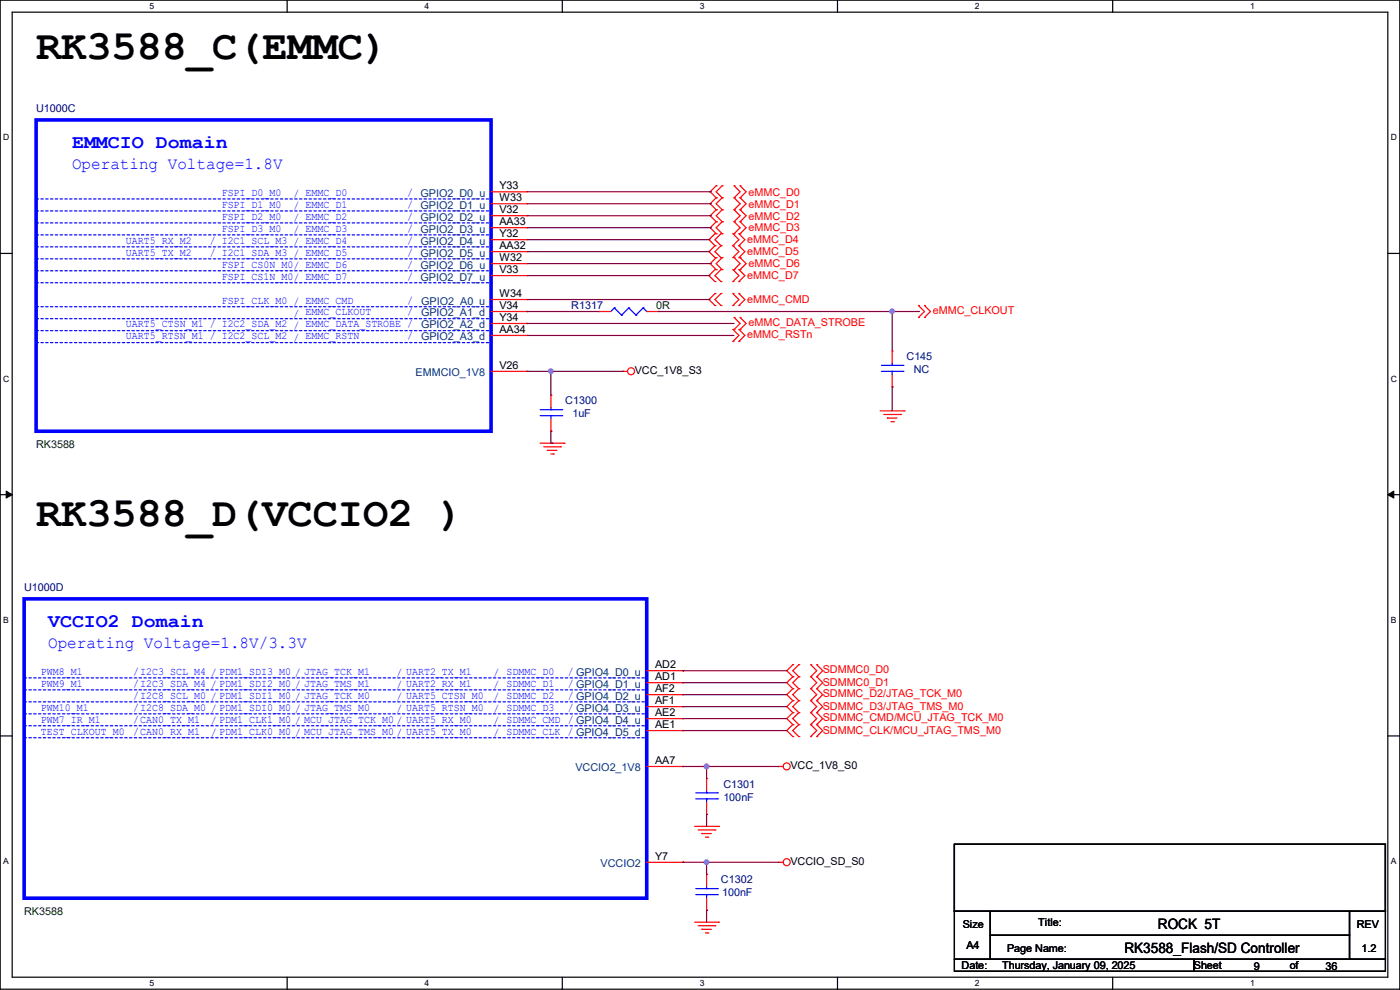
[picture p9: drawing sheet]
<svg xmlns="http://www.w3.org/2000/svg" width="297mm" height="210mm" viewBox="0 0 297 210" stroke-linecap="round" stroke-linejoin="round" font-family="sans-serif">
<path d="M0 0h297v209.8h-297zM2.6 2.6h291.8v204.7h-291.8z" fill="none" stroke="#000" stroke-width=".25"/>
<g fill="#fff">
<path d="M31.7 .3h1v2h-1z"/>
<path d="M31.7 207.6h1v1.9h-1z"/>
</g>
<path d="M60.9 0v2.6M60.9 207.3v2.5" fill="none" stroke="#000" stroke-width=".25"/>
<g fill="#fff">
<path d="M90.1 .3h1v2h-1z"/>
<path d="M90.1 207.6h1v1.9h-1z"/>
</g>
<path d="M119.3 0v2.6M119.3 207.3v2.5" fill="none" stroke="#000" stroke-width=".25"/>
<g fill="#fff">
<path d="M148.5 .3h.9v2h-.9z"/>
<path d="M148.5 207.6h.9v1.9h-.9z"/>
</g>
<path d="M177.7 0v2.6M177.7 207.3v2.5" fill="none" stroke="#000" stroke-width=".25"/>
<g fill="#fff">
<path d="M206.8 .3h1v2h-1z"/>
<path d="M206.8 207.6h1v1.9h-1z"/>
</g>
<path d="M236.1 0v2.6M236.1 207.3v2.5" fill="none" stroke="#000" stroke-width=".25"/>
<g fill="#fff">
<path d="M265.2 .3h1v2h-1z"/>
<path d="M265.2 207.6h1v1.9h-1z"/>
<path d="M.7 28.2h1.2v1.9h-1.2z"/>
<path d="M295.1 28.2h1.2v1.9h-1.2z"/>
<path d="M.7 79.3h1.2v2h-1.2z"/>
<path d="M295.1 79.3h1.2v2h-1.2z"/>
</g>
<path d="M0 53.8h2.6M294.4 53.8h2.6" fill="none" stroke="#000" stroke-width=".25"/>
<g fill="#fff">
<path d="M.7 130.5h1.2v2h-1.2z"/>
<path d="M295.1 130.5h1.1v2h-1.1z"/>
</g>
<path d="M0 104.9h2.6M294.4 104.9h2.6" fill="none" stroke="#000" stroke-width=".25"/>
<path d="M1.3 104.2l1.3 .7-1.3 .8zM294.4 104.9l1.3-.7v1.5z" fill="#000" stroke="#000" stroke-width=".21"/>
<g fill="#fff">
<path d="M.7 181.7h1.2v2h-1.2z"/>
<path d="M295.1 181.7h1.1v2h-1.1z"/>
</g>
<path d="M0 156.1h2.6M294.4 156.1h2.6M202.5 179.1h91.4v14.2h-91.4zM202.5 193.3h7.6v10.2h-7.6zM210.1 193.3h76.2v5.1h-76.2zM210.1 198.4h76.2v5.1h-76.2zM286.3 193.3h7.6v10.2h-7.6zM202.5 203.5h50.8v2.5h-50.8zM253.3 203.5h40.6v2.5h-40.6z" fill="none" stroke="#000" stroke-width=".25"/>
<g fill="none" stroke="#f00" stroke-width=".25">
<path d="M151.9 39.4h.1M151.9 39.4l-1.2 1.3 1.2 1.3M153.2 39.4h.1M153.2 39.4l-1.3 1.3 1.3 1.3M155.7 39.4h.1M155.7 39.4l1.3 1.3-1.3 1.3M157 39.4h.1M157 39.4l1.3 1.3-1.3 1.3M104.2 45.8h7.6M104.2 58.5h7.6M104.2 55.9h7.6M104.2 43.2h7.6"/>
<path d="M104.2 50.8h7.6M104.2 40.7h7.6M104.2 53.4h7.6M104.2 48.3h7.6M111.8 45.8h.1M111.8 58.5h.1M111.8 55.9h.1M111.8 43.2h.1M111.8 50.8h.1M111.8 40.7h.1M111.8 53.4h.1M111.8 48.3h.1"/>
<path d="M151.7 57.2h.1M151.7 59.7h.1M151.7 52.1h.1M151.7 54.7h.1M151.7 49.6h.1M151.7 57.2l-1.3 1.3 1.3 1.2M151.7 52.1l-1.3 1.3 1.3 1.3M151.7 49.6l-1.3 1.2 1.3 1.3M151.9 42h.1M151.9 44.5h.1M151.9 47h.1M151.9 49.6h.1"/>
<path d="M151.9 54.7h.1M151.9 57.2h.1M151.9 42l-1.2 1.2 1.2 1.3M151.9 47l-1.2 1.3 1.2 1.3M151.9 44.5l-1.2 1.3 1.2 1.2M151.9 54.7l-1.2 1.2 1.2 1.3M153 59.7h.1M153 57.2h.1M153 54.7h.1M153 52.1h.1M153 49.6h.1M153 57.2l-1.3 1.3 1.3 1.2"/>
<path d="M153 52.1l-1.3 1.3 1.3 1.3M153 49.6l-1.3 1.2 1.3 1.3M153.2 44.5h.1M153.2 42h.1M153.2 49.6h.1M153.2 47h.1M153.2 57.2h.1M153.2 54.7h.1M153.2 42l-1.3 1.2 1.3 1.3M153.2 47l-1.3 1.3 1.3 1.3M153.2 44.5l-1.3 1.3 1.3 1.2M153.2 54.7l-1.3 1.2 1.3 1.3"/>
<path d="M155.5 59.7h.1M155.5 57.2h.1M155.5 54.7h.1M155.5 52.1h.1M155.5 49.6h.1M155.5 52.1l1.3 1.3-1.3 1.3M155.5 57.2l1.3 1.3-1.3 1.2M155.5 49.6l1.3 1.2-1.3 1.3M155.7 44.5h.1M155.7 42h.1M155.7 49.6h.1M155.7 47h.1"/>
<path d="M155.7 57.2h.1M155.7 54.7h.1M155.7 47l1.3 1.3-1.3 1.3M155.7 42l1.3 1.2-1.3 1.3M155.7 44.5l1.3 1.3-1.3 1.2M155.7 54.7l1.3 1.2-1.3 1.3M156.8 59.7h.1M156.8 57.2h.1M156.8 54.7h.1M156.8 52.1h.1M156.8 49.6h.1M156.8 49.6l1.2 1.2-1.2 1.3"/>
<path d="M156.8 57.2l1.2 1.3-1.2 1.2M156.8 52.1l1.2 1.3-1.2 1.3M157 44.5h.1M157 42h.1M157 49.6h.1M157 47h.1M157 57.2h.1M157 54.7h.1M157 42l1.3 1.2-1.3 1.3M157 54.7l1.3 1.2-1.3 1.3M157 47l1.3 1.3-1.3 1.3M157 44.5l1.3 1.3-1.3 1.2"/>
<path d="M104.2 78.8h7.6M104.2 66.1h7.6M104.2 63.5h7.6M104.2 68.6h7.6M104.2 71.2h7.6M111.8 78.8h.1M111.8 66.1h.1M111.8 63.5h.1M111.8 68.6h.1M111.8 71.2h.1M127 66.1h.1M127 66.1h2.6"/>
<path d="M132.1 78.8h.1M132.1 78.8h1M137.2 66.1h2.5M139.7 66.1h.1M151.7 62.3h.1M151.7 64.8h.1M151.7 62.3l-1.3 1.2 1.3 1.3M153 64.8h.1M153 62.3h.1M153 62.3l-1.3 1.2 1.3 1.3M155.5 72.4h.1M155.5 69.9h.1"/>
<path d="M155.5 64.8h.1M155.5 62.3h.1M155.5 69.9l1.3 1.3-1.3 1.2M155.5 62.3l1.3 1.2-1.3 1.3M155.7 69.9h.1M155.7 67.4h.1M155.7 67.4l1.3 1.2-1.3 1.3M156.8 72.4h.1M156.8 69.9h.1M156.8 64.8h.1M156.8 62.3h.1M156.8 69.9l1.2 1.3-1.2 1.2"/>
<path d="M156.8 62.3l1.2 1.2-1.2 1.3M157 69.9h.1M157 67.4h.1M157 67.4l1.3 1.2-1.3 1.3M189.3 74.5h.1M189.3 74.5v2.5M189.3 79.5v2.6M194.9 67.4h.1M194.9 64.8h.1M194.9 64.8l1.2 1.3-1.2 1.3M196.1 67.4h.1M196.1 64.8h.1"/>
<path d="M196.1 64.8l1.3 1.3-1.3 1.3M114.6 94h5.1M115.4 94.8h3.5M116.1 95.5h.1M116.1 95.5h2.1M116.9 83.9h.1M116.9 91.5h.1M116.9 96.3h.5M116.9 83.9v2.5M116.9 88.9v2.6M117.4 96.3h.1M118.9 94.8h.1"/>
<path d="M119.7 94h.1M186.7 87.2h5.1M187.5 87.9h3.6M188.3 88.7h.1M188.3 88.7h2M189 89.5h.5M189.3 82.1h.1M189.5 89.5h.1M191.1 87.9h.1M191.8 87.2h.1M137.2 147.4h7.6M137.2 149.9h7.6"/>
<path d="M137.2 152.4h7.6M137.2 155h7.6M137.2 142.3h7.6M137.2 144.8h7.6M144.8 147.4h.1M144.8 149.9h.1M144.8 152.4h.1M144.8 155h.1M144.8 142.3h.1M144.8 144.8h.1M168.2 141h.1M168.2 143.6h.1"/>
<path d="M168.2 146.1h.1M168.2 148.6h.1M168.2 151.2h.1M168.2 153.7h.1M168.2 156.3h.1M168.2 141l-1.3 1.3 1.3 1.3M168.2 148.6l-1.3 1.3 1.3 1.3M168.2 143.6l-1.3 1.2 1.3 1.3M168.2 151.2l-1.3 1.2 1.3 1.3M168.2 146.1l-1.3 1.3 1.3 1.2M168.2 153.7l-1.3 1.3 1.3 1.3M169.5 143.6h.1"/>
<path d="M169.5 141h.1M169.5 146.1h.1M169.5 148.6h.1M169.5 151.2h.1M169.5 153.7h.1M169.5 156.3h.1M169.5 141l-1.3 1.3 1.3 1.3M169.5 146.1l-1.3 1.3 1.3 1.2M169.5 143.6l-1.3 1.2 1.3 1.3M169.5 148.6l-1.3 1.3 1.3 1.3M169.5 151.2l-1.3 1.2 1.3 1.3M169.5 153.7l-1.3 1.3 1.3 1.3"/>
<path d="M172 143.6h.1M172 141h.1M172 146.1h.1M172 148.6h.1M172 151.2h.1M172 153.7h.1M172 156.3h.1M172 141l1.3 1.3-1.3 1.3M172 148.6l1.3 1.3-1.3 1.3M172 143.6l1.3 1.2-1.3 1.3M172 151.2l1.3 1.2-1.3 1.3M172 146.1l1.3 1.3-1.3 1.2"/>
<path d="M172 153.7l1.3 1.3-1.3 1.3M173.3 143.6h.1M173.3 141h.1M173.3 146.1h.1M173.3 148.6h.1M173.3 151.2h.1M173.3 153.7h.1M173.3 156.3h.1M173.3 141l1.2 1.3-1.2 1.3M173.3 151.2l1.2 1.2-1.2 1.3M173.3 143.6l1.2 1.2-1.2 1.3M173.3 153.7l1.2 1.3-1.2 1.3"/>
<path d="M173.3 146.1l1.2 1.3-1.2 1.2M173.3 148.6l1.2 1.3-1.2 1.3M137.2 162.6h7.6M144.8 162.6h.1M147.4 175.3h5M148.1 176.1h3.6M148.9 176.8h.1M148.9 176.8h2M149.6 177.6h.6M149.9 165.1h.1M149.9 172.8h.1M149.9 165.1v2.6"/>
<path d="M149.9 170.2v2.6M150.2 177.6h.1M151.7 176.1h.1M152.4 175.3h.1M165.1 162.6h.1M165.1 162.6h1.1M137.2 182.9h7.6M144.8 182.9h.1M147.4 195.6h5M148.1 196.4h3.6M148.9 197.1h.1M148.9 197.1h2"/>
<path d="M149.6 197.9h.6M149.9 185.5h.1M149.9 193.1h.1M149.9 185.5v2.5M149.9 190.5v2.6M150.2 197.9h.1M151.7 196.4h.1M152.4 195.6h.1M165.1 182.9h.1M165.1 182.9h1.1"/>
<circle cx="133.9" cy="78.8" r=".74"/>
<circle cx="166.9" cy="162.6" r=".74"/>
<circle cx="166.9" cy="182.9" r=".74"/>
</g>
<path d="M7.7 25.4h96.5v66.1h-96.5zM5.1 127h132.1v63.5h-132.1z" fill="none" stroke="#00f" stroke-width=".76"/>
<g fill="none" stroke="#00f" stroke-width=".25" stroke-dasharray=".5 .5">
<path d="M7.7 60h96.5M7.7 47.3h96.5M7.7 44.7h96.5M7.7 57.4h96.5M7.7 54.9h96.5M7.7 52.4h96.5M7.7 42.2h96.5M7.7 49.8h96.5M104.2 60h.1M104.2 47.3h.1M104.2 44.7h.1M104.2 57.4h.1"/>
<path d="M104.2 54.9h.1M104.2 52.4h.1M104.2 42.2h.1M104.2 49.8h.1M7.7 65.1h96.5M7.7 72.7h96.5M7.7 67.6h96.5M7.7 70.1h96.5M104.2 65.1h.1M104.2 72.7h.1M104.2 67.6h.1M104.2 70.1h.1"/>
<path d="M5.1 151.4h131.8M5.1 154h131.8M5.1 148.9h131.8M5.1 146.3h131.8M5.1 156.5h131.8M5.1 143.8h131.8M136.9 151.4h.1M136.9 154h.1M136.9 148.9h.1M136.9 146.3h.1M136.9 156.5h.1M136.9 143.8h.1"/>
</g>
<g fill="none" stroke="#00f" stroke-width=".25">
<path d="M130.3 65.3h.1M130.3 65.3l-.7 .8M130.3 65.3l1.6 1.5M131.9 66.8h.1M133.4 65.3h.1M133.4 65.3l-1.5 1.5M133.4 65.3l1.5 1.5M134.9 66.8h.1M136.4 65.3h.1M136.4 65.3l-1.5 1.5M136.4 65.3l.8 .8M137.2 66.1h.1"/>
<path d="M187 78.8h4.6M187 77.5h4.6M189.3 77.5h.1M189.3 78.8h.1M189.3 77v.5M189.3 78.8v.7M191.6 78.8h.1M191.6 77.5h.1M114.6 88.2h4.6M114.6 86.9h4.6M116.9 86.9h.1M116.9 88.2h.1"/>
<path d="M116.9 86.4v.5M116.9 88.2v.7M119.2 88.2h.1M119.2 86.9h.1M147.6 169.5h4.6M147.6 168.2h4.6M149.9 168.2h.1M149.9 169.5h.1M149.9 167.7v.5M149.9 169.5v.7M152.2 169.5h.1M152.2 168.2h.1"/>
<path d="M147.6 189.8h4.6M147.6 188.5h4.6M149.9 188.5h.1M149.9 189.8h.1M149.9 188v.5M149.9 189.8v.7M152.2 189.8h.1M152.2 188.5h.1"/>
</g>
<g fill="none" stroke="#800040" stroke-width=".25">
<path d="M111.8 43.2h38.9M111.8 45.8h38.9M111.8 40.7h38.9M111.8 55.9h38.9M111.8 48.3h38.9M111.8 50.8h38.6M111.8 53.4h38.6M111.8 58.5h38.6M150.4 50.8h.1M150.4 53.4h.1M150.4 58.5h.1M150.7 43.2h.1"/>
<path d="M150.7 45.8h.1M150.7 40.7h.1M150.7 55.9h.1M150.7 48.3h.1M111.8 78.8h.1M111.8 66.1h.1M111.8 68.6h.1M111.8 78.8h20.3M111.8 63.5h38.6M111.8 66.1h15.2M111.8 68.6h43.9M111.8 71.2h43.7"/>
<path d="M116.9 78.8h.1M116.9 78.8v5.1M132.1 78.8h.1M139.7 66.1h55.2M150.4 63.5h.1M155.5 71.2h.1M189.3 66.1h.1M189.3 66.1v8.4M194.9 66.1h.1M116.9 91.5h.1M116.9 91.5v2.5h.2M117.1 94h.1"/>
<path d="M189.3 82.1h.1M189.3 82.1v5.1M144.8 155h.1M144.8 152.4h.1M144.8 142.3h.1M144.8 144.8h.1M144.8 147.4h.1M144.8 149.9h.1M144.8 155h22.1M144.8 152.4h22.1M144.8 142.3h22.1M144.8 144.8h22.1"/>
<path d="M144.8 147.4h22.1M144.8 149.9h22.1M144.8 162.6h.1M144.8 162.6h20.3M149.9 172.8h.1M149.9 162.6h.1M149.9 162.6v2.5M149.9 172.8v2.5M144.8 182.9h.1M144.8 182.9h20.3M149.9 182.9h.1M149.9 193.1h.1"/>
<path d="M149.9 182.9v2.6M149.9 193.1v2.5"/>
</g>
<g fill="#f0f" stroke="#f0f" stroke-width=".25">
<circle cx="149.9" cy="182.9" r=".49"/>
<circle cx="116.9" cy="78.8" r=".49"/>
<circle cx="149.9" cy="162.6" r=".49"/>
<circle cx="189.3" cy="66.1" r=".49"/>
</g>
<g font-size="8.9">
<text x="7.7" y="12.5">RK3588_C(EMMC)</text>
<text x="7.7" y="111.6">RK3588_D(VCCIO2 )</text>
</g>
<g font-size="4.1" fill="#00f">
<text x="15.3" y="31.4">EMMCIO Domain</text>
<text x="10.2" y="133">VCCIO2 Domain</text>
</g>
<g font-size="3.6" fill="#00f">
<text x="15.3" y="35.9">Operating Voltage=1.8V</text>
<text x="10.2" y="137.5">Operating Voltage=1.8V/3.3V</text>
</g>
<g font-size="3">
<text x="245.7" y="197.1">ROCK 5T</text>
<text x="238.5" y="202.2">RK3588_Flash/SD Controller</text>
</g>
<g font-size="2.3" fill="#000080">
<text x="7.7" y="23.7">U1000C</text>
<text x="121.2" y="65.6">R1317</text>
<text x="192.3" y="76.3">C145</text>
<text x="193.8" y="79.1">NC</text>
<text x="119.9" y="85.7">C1300</text>
<text x="121.5" y="88.5">1uF</text>
<text x="5.1" y="125.3">U1000D</text>
<text x="153.5" y="167.2">C1301</text>
<text x="153.5" y="170">100nF</text>
<text x="153" y="187.3">C1302</text>
<text x="153.2" y="190.1">100nF</text>
</g>
<g font-size="2.3" fill="#00f">
<text x="47" y="41.5">FSPI_D0_M0</text>
<text x="62.3" y="41.8">/ EMMC_D0</text>
<text x="86.4" y="41.5">/ GPIO2_D0_u</text>
<text x="47" y="44.1">FSPI_D1_M0</text>
<text x="47" y="46.6">FSPI_D2_M0</text>
<text x="62.3" y="44.3">/ EMMC_D1</text>
<text x="62.3" y="46.9">/ EMMC_D2</text>
<text x="86.4" y="46.6">/ GPIO2_D2_u</text>
<text x="86.4" y="44.1">/ GPIO2_D1_u</text>
<text x="26.7" y="51.7">UART5_RX_M2</text>
<text x="44.5" y="51.7">/ I2C1_SCL_M3 / EMMC_D4</text>
<text x="47" y="49.1">FSPI_D3_M0</text>
<text x="62.3" y="49.4">/ EMMC_D3</text>
<text x="86.4" y="51.7">/ GPIO2_D4_u</text>
<text x="86.4" y="49.1">/ GPIO2_D3_u</text>
<text x="26.7" y="54.2">UART5_TX_M2</text>
<text x="44.5" y="54.2">/ I2C1_SDA_M3 / EMMC_D5</text>
<text x="47" y="59.3">FSPI_CS1N_M0/ EMMC_D7</text>
<text x="47" y="56.8">FSPI_CS0N_M0/ EMMC_D6</text>
<text x="86.4" y="59.3">/ GPIO2_D7_u</text>
<text x="86.4" y="56.8">/ GPIO2_D6_u</text>
<text x="86.4" y="54.2">/ GPIO2_D5_u</text>
<text x="47" y="64.4">FSPI_CLK_M0 / EMMC_CMD</text>
<text x="86.4" y="64.4">/</text>
<text x="26.7" y="69.5">UART5_CTSN_M1 / I2C2_SDA_M2 / EMMC_DATA_STROBE /</text>
<text x="62.3" y="67.2">/ EMMC_CLKOUT</text>
<text x="86.4" y="66.9">/</text>
<text x="26.7" y="72">UART5_RTSN_M1 / I2C2_SCL_M2 / EMMC_RSTN</text>
<text x="86.4" y="72">/</text>
<text x="8.7" y="143.1">PWM8_M1</text>
<text x="28.2" y="143.1">/I2C3_SCL_M4 / PDM1_SDI3_M0 / JTAG_TCK_M1</text>
<text x="84.1" y="143.4">/ UART2_TX_M1</text>
<text x="104.7" y="143.4">/ SDMMC_D0</text>
<text x="120.4" y="143.1">/ GPIO4_D0_u</text>
<text x="8.7" y="145.7">PWM9_M1</text>
<text x="28.2" y="145.7">/I2C3_SDA_M4 / PDM1_SDI2_M0 / JTAG_TMS_M1</text>
<text x="28.2" y="148.2">/I2C8_SCL_M0 / PDM1_SDI1_M0 / JTAG_TCK_M0</text>
<text x="84.1" y="145.9">/ UART2_RX_M1</text>
<text x="84.1" y="148.5">/ UART5_CTSN_M0</text>
<text x="104.7" y="145.9">/ SDMMC_D1</text>
<text x="104.7" y="148.5">/ SDMMC_D2</text>
<text x="120.4" y="148.2">/ GPIO4_D2_u</text>
<text x="120.4" y="145.7">/ GPIO4_D1_u</text>
<text x="8.7" y="155.8">TEST_CLKOUT_M0</text>
<text x="8.7" y="153.3">PWM7_IR_M1</text>
<text x="8.7" y="150.7">PWM10_M1</text>
<text x="28.2" y="150.7">/I2C8_SDA_M0 / PDM1_SDI0_M0 / JTAG_TMS_M0</text>
<text x="28.2" y="155.8">/CAN0_RX_M1</text>
<text x="28.2" y="153.3">/CAN0_TX_M1</text>
<text x="44.7" y="153.5">/ PDM1_CLK1_M0 / MCU_JTAG_TCK_M0 / UART5_RX_M0</text>
<text x="84.1" y="151">/ UART5_RTSN_M0</text>
<text x="104.7" y="153.5">/ SDMMC_CMD / GPIO4_D4_u</text>
<text x="104.7" y="151">/ SDMMC_D3</text>
<text x="120.4" y="150.7">/ GPIO4_D3_u</text>
<text x="44.7" y="156.1">/ PDM1_CLK0_M0 / MCU_JTAG_TMS_M0 / UART5_TX_M0</text>
<text x="104.7" y="156.1">/ SDMMC_CLK / GPIO4_D5_d</text>
</g>
<g font-size="2.3">
<text x="106" y="40.1">Y33</text>
<text x="106" y="45.2">V32</text>
<text x="106" y="42.7">W33</text>
<text x="106" y="47.8">AA33</text>
<text x="106" y="50.3">Y32</text>
<text x="106" y="52.8">AA32</text>
<text x="106" y="57.9">V33</text>
<text x="106" y="55.4">W32</text>
<text x="106" y="65.5">V34</text>
<text x="106" y="63">W34</text>
<text x="106" y="68.1">Y34</text>
<text x="106" y="70.6">AA34</text>
<text x="106" y="78.2">V26</text>
<text x="134.7" y="79.3">VCC_1V8_S3</text>
<text x="139" y="141.7">AD2</text>
<text x="139" y="146.8">AF2</text>
<text x="139" y="149.4">AF1</text>
<text x="139" y="144.3">AD1</text>
<text x="139" y="151.9">AE2</text>
<text x="139" y="154.4">AE1</text>
<text x="139" y="162.1">AA7</text>
<text x="167.7" y="163.2">VCC_1V8_S0</text>
<text x="139" y="182.4">Y7</text>
<text x="167.7" y="183.5">VCCIO_SD_S0</text>
<text x="204.3" y="196.9">Size</text>
<text x="220.3" y="196.4">Title:</text>
<text x="287.8" y="196.9">REV</text>
<text x="205" y="201.3">A4</text>
<text x="213.7" y="202">Page Name:</text>
<text x="288.8" y="202">1.2</text>
<text x="204" y="205.6">Date:</text>
<text x="212.6" y="205.6">Thursday, January 09, 2025</text>
<text x="253.3" y="205.6">Sheet</text>
<text x="266" y="205.8">9</text>
<text x="273.6" y="205.6">of</text>
<text x="281.2" y="205.8">36</text>
</g>
<g font-size="2.3" fill="#f00">
<text x="158.8" y="41.5">eMMC_D0</text>
<text x="158.8" y="44">eMMC_D1</text>
<text x="158.8" y="46.6">eMMC_D2</text>
<text x="158.5" y="51.6">eMMC_D4</text>
<text x="158.8" y="49.1">eMMC_D3</text>
<text x="158.5" y="59.3">eMMC_D7</text>
<text x="158.5" y="54.2">eMMC_D5</text>
<text x="158.8" y="56.7">eMMC_D6</text>
<text x="158.5" y="64.3">eMMC_CMD</text>
<text x="158.5" y="71.7">eMMC_RSTn</text>
<text x="158.8" y="69.2">eMMC_DATA_STROBE</text>
<text x="197.9" y="66.6">eMMC_CLKOUT</text>
<text x="174.5" y="142.8">SDMMC0_D0</text>
<text x="174.5" y="145.6">SDMMC0_D1</text>
<text x="174.5" y="147.9">SDMMC_D2/JTAG_TCK_M0</text>
<text x="174.5" y="150.7">SDMMC_D3/JTAG_TMS_M0</text>
<text x="174.5" y="153">SDMMC_CMD/MCU_JTAG_TCK_M0</text>
<text x="174.5" y="155.8">SDMMC_CLK/MCU_JTAG_TMS_M0</text>
</g>
<g font-size="2.3" fill="#004080">
<text x="89.4" y="64.6">GPIO2_A0_u</text>
<text x="89.3" y="67.1">GPIO2_A1_d</text>
<text x="89.3" y="69.7">GPIO2_A2_d</text>
<text x="89.3" y="72.2">GPIO2_A3_d</text>
<text x="88.2" y="79.8">EMMCIO_1V8</text>
<text x="122.1" y="163.7">VCCIO2_1V8</text>
<text x="127.4" y="184">VCCIO2</text>
</g>
<g font-size="2.3" fill="#004000">
<text x="139.2" y="65.6">0R</text>
<text x="7.7" y="95.1">RK3588</text>
<text x="5.1" y="194.1">RK3588</text>
</g>
<g font-size="1.8">
<text x="31.7" y="1.9">5</text>
<text x="90.1" y="1.9">4</text>
<text x="148.5" y="1.9">3</text>
<text x="206.8" y="1.9">2</text>
<text x="265.2" y="1.9">1</text>
<text x=".7" y="29.8">D</text>
<text x="295.1" y="29.8">D</text>
<text x=".7" y="80.9">C</text>
<text x="295.1" y="80.9">C</text>
<text x=".7" y="132.1">B</text>
<text x="295.1" y="132.1">B</text>
<text x=".7" y="183.3">A</text>
<text x="295.1" y="183.3">A</text>
<text x="31.7" y="209.2">5</text>
<text x="90.1" y="209.2">4</text>
<text x="148.5" y="209.2">3</text>
<text x="206.8" y="209.2">2</text>
<text x="265.2" y="209.2">1</text>
</g>
</svg>
